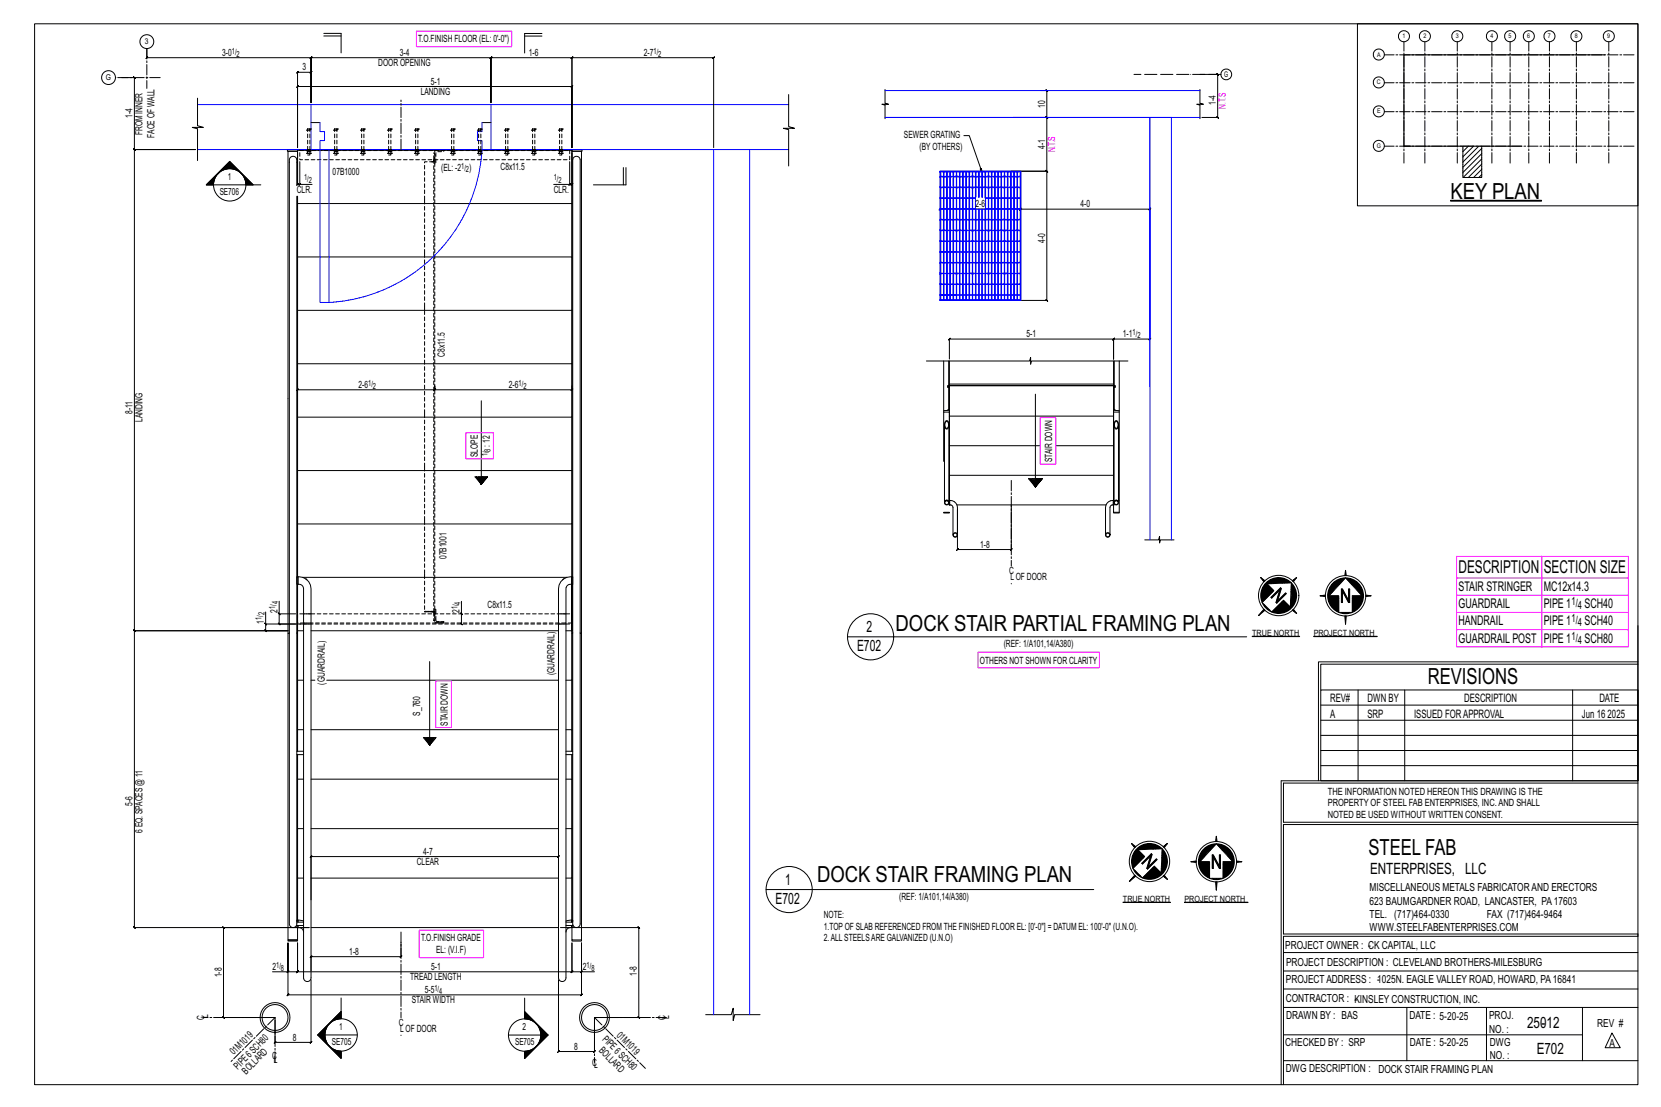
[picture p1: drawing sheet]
<svg xmlns="http://www.w3.org/2000/svg" width="914mm" height="610mm" viewBox="0 0 914 610" stroke-linecap="round" stroke-linejoin="round" font-family="sans-serif">
<path d="M799 110h50v1h-50zM689 350l26 1zM723 350l35 1zM618 497h26zM652 497h35z" fill="#000" stroke="#000" stroke-width=".55"/>
<g fill="none" stroke="#000" stroke-width=".55">
<path d="M19 13h883v584h-883zM178 18h10v11M178 20h10M289 20h9M298 18h-9v11M747 13h155v100h-155zM81 27v5h-1l1-1v1h90l1-1-1 1v25v-25l1-1-1 1h99l1-1-1 1v25v-25l1-1-1 1h45h-1l1-1v1v49v-33v-1l-1 1h1h-151v-1l-1 1h1v33v-41h-1l1-1v1h7l1-1-1 1v17M883 30h-110v50h3M67 43h7l-1-1 1 1v39h-1l1 1v-1h34h-34h-1l1 1v-1v265h-1l1 1v-1h85M109 54v15l3 1h-6l3 1v17M434 52v18l3 1h-6h3v20M487 49v8h2h-4l2 1v7"/>
<path d="M573 50h3v-1l1 1h-1v15v-1l1 1h-1h-3M661 41h9v-1l1 1h-1v24v-1l1 1h-1h-8M661 49v8h1h-3l2 1v7M171 67h5M265 67h5M531 75h3l7 20M558 65h18v-1l1 1h-1v29l1 1-1-1h-19M118 100l-2 2M118 99l-3 3M118 98l-3 4M118 98l-4 4M119 97l-5 5"/>
<path d="M122 94l4-4 5 4M122 94l4-4 4 4M123 94l3-4 4 4M123 93l3-3 4 3M124 93l2-3 3 3M124 93l2-2 3 2M124 93l2-2 2 2M125 93l1-2 2 2M125 93l1-1 2 1M126 93v-1l1 1M126 92l-1 1M126 92l1 1"/>
<path d="M126 93h.1M126 93h1M126 91l3 2M134 97l5 5-13-13-12 13M134 97l5 5M134 98l4 4M135 98l3 4M135 99l3 3M135 100l2 2M158 82h6v1h-6zM159 89h.1M163 89h.1"/>
<path d="M164 84v18h-1l1-1v1h1M165 83h149M165 83h-1M165 83h150M165 89v13h7M169 83h.1M171 83h.1M184 83h.1M185 83h.1M199 83h.1M200 83h.1M214 83h.1"/>
<path d="M215 83h.1M229 83h.1M230 83h.1M249 83h.1M250 83h.1M263 83h.1M265 83h.1M278 83h.1M280 83h.1M293 83h.1M294 83h.1M308 83h.1"/>
<path d="M309 83h.1M314 89v13h-9M315 82h5v1h-5zM315 84v18v-1l-1 1h1h-1M315 81v-49h-1l1-1v1h78h-1l1-1v1v49M316 87a2.1 2.1 0 0 1 2-1 2.1 2.1 0 0 1 1 2v421a2.1 2.1 0 0 1-2 2 2.1 2.1 0 0 1-2-2v-421zM343 92v10M345 92v10h-18M519 94h57l1 1-1-1v71l1 1-1-1h-57M773 80h65M808 80l-3 4M811 80l-6 6"/>
<path d="M814 80l-9 9M816 80v18h-11v-17M816 96l-2 2M816 93l-5 5M816 90l-8 8M816 88l-11 10M816 85l-11 10M816 82l-11 10M114 102l12-13 13 13-13-13zM118 102h-4l12-13 13 13M118 102h26M118 101l-1 1"/>
<path d="M118 101l-2 1M135 101l1 1M135 102h1M163 102v-14a2.1 2.1 0 0 0-2-2 2.1 2.1 0 0 0-2 2v421a2.1 2.1 0 0 0 2 2 2.1 2.1 0 0 0 2-2v-401M164 108v210M165 102l1-1-1 1zM313 102l1-1zM315 112v-29h-151v19v-19h-5v266M517 116l1-1zM517 115h45l-1 1 1-1-1 1 1-1h71v1l1-1h-1v72l1-1-1 1h-20l1-1-1 1v11v-11l1-1-1 1h-90v-1l-1 1h1v11M164 141h151v30h-151zM164 141v-29h151v29"/>
<path d="M164 171v29h151v-29M510 199h57v-2v4l1-2h53M520 199v27M522 199v26v1h-2v1M523 199v28M613 199v79M613 199v26l1 1h2M616 199v28h-3M164 200v30h151v-30M164 212l-1 3 1-1v1h75l1-1-1 1v-3v3l1-1-1 1h76h-1l1-1v1v-3M522 213h.1M522 212v1"/>
<path d="M522 212h.1M522 213v-1v1M523 212h90h-90zM523 212h90M523 212v50h90v-17h-32M570 217v51l-2-4 2 4 2-4-2 4 3-4-3 4-1-4 1 4 1-4-1 4-4-4h8l-4 4 2-4-2 4 4-4M613 213h1M614 212h.1M614 212h-1l1 1M614 213h-1M614 212v1M265 221v46v-4"/>
<path d="M315 230v29M520 234v42M521 232a1.9 1.9 0 0 1 1 2 1.9 1.9 0 0 1-1 2l-1-2zM522 226h.1M522 234a1.5 1.5 0 0 1-1 2 1.5 1.5 0 0 1-1-2 1.5 1.5 0 0 1 1-2 1.5 1.5 0 0 1 1 2v42M523 229h90v16M613 234v42M614 226h.1M614 232a1.9 1.9 0 0 1 2 2 1.9 1.9 0 0 1-2 2l-1-2zM616 234a1.5 1.5 0 0 1-1 2 1.5 1.5 0 0 1-2-2 1.5 1.5 0 0 1 2-2 1.5 1.5 0 0 1 1 2v42M616 227v55h-3v-4M164 259h151v30h-151z"/>
<path d="M520 254v-27h3v49v-14M523 245h50M262 263l3 4-1-4 1 4 3-4-3 4-1-4 1 4 2-4-2 4zM263 263l2 4 1-4-1 4 3-4-3 4zM268 263h-6l3 4 1-4-1 4M520 276l1-1 1 1M523 278h.1M523 276a4 4 0 0 1 4 4v15a1.4 1.4 0 0 0-2-2 1.5 1.5 0 0 0 0 3 1.2 1.2 0 0 0 2-1M523 278h1l1 2v15M523 276v2M527 278h82M557 278v25v-1l-1 1h1h-30l1-1-1 1v-22"/>
<path d="M567 264l3 4-2-4 2 4zM570 264v4M613 276a4 4 0 0 0-4 4v15M613 278h-1l-1 2v15a1.4 1.4 0 0 0-2-2 1.5 1.5 0 0 0 0 3 1.2 1.2 0 0 0 2-1M613 276v2zM613 278h.1M613 276h.1M614 276l1-1v1M315 289v29v-235h5v266h-1M519 282h4zM613 282h3M630 297h8v-2v4l1-2h7"/>
<path d="M164 318h-1v4h1v-4a7 7 0 0 1 7 6v214a2.1 2.1 0 0 1-2 3 2.1 2.1 0 0 1-2-3v-214l-1-2h-2M167 318h145M168 319h1M310 319h.1M315 318v4zM694 318l2 2M695 319l1 1M711 320l3-2-2 2M713 319l-1 1M714 318l-2 2M739 320a9 9 0 0 0-7 7M740 319a9 9 0 0 0-8 8 9 9 0 0 0 5 9"/>
<path d="M740 319a9 9 0 0 0-9 7 9 9 0 0 0 6 11M741 317v-1v1M741 318l9 10h-6v9h-7v-9h-5zM741 316v-2v3M741 314l-1 3M741 319a9 9 0 0 1 9 7 9 9 0 0 1-6 11M742 319a9 9 0 0 1 8 8 9 9 0 0 1-6 9M742 320a9 9 0 0 1 7 7M146 337v7h20M153 338l1 1zM154 331v7h9M154 338v6l-1-1 1 1h9"/>
<path d="M254 331v7l1 1-1-1v6v-1l1 1h-1M309 320a7 7 0 0 1 6-2v4h-2l-1 2v214a2.1 2.1 0 0 1-2 3 2.1 2.1 0 0 1-3-3v-214zM696 335l-3 4 2-2M696 333l3 3M696 336l-1 1M696 320l-2-2 2 2M696 336l-3 3M698 322a9 9 0 0 0-2 9M698 322a8 8 0 0 0-2 8M699 323l-3 3 1 4M699 323l-2 3v4M699 323l-2 3v3"/>
<path d="M699 324l-1 2v3M700 324l-2 2v2M700 324l-1 2v2M700 324l-1 4M701 325l-1 2M701 325l-1 1M705 324l-5 5 5-5-2 7 5-5v1l-5 5h-1l2-7M706 321h-2h-3M707 331l-1 1M707 331l-2 1M707 321l-4-1-3 1M707 331l-3 2"/>
<path d="M708 332l-2 1h-2M708 327l-5 5 2-8-5 5M708 332l-2 1-3 1M708 321a8 8 0 0 0-9 0M708 332l-2 2h-3M709 333l-3 1h-3M709 321a9 9 0 0 0-11 0M709 333l-3 2h-4M710 321a9 9 0 0 0-11 0 9 9 0 0 0-3 10M710 334a8 8 0 0 1-9 2M710 334a9 9 0 0 1-9 2M710 321a9 9 0 0 0-11-1 9 9 0 0 0-4 11"/>
<path d="M711 326v2l-1 3M711 325l1 4-2 3M711 324a8 8 0 0 1-1 9M711 323a9 9 0 0 1-1 10M711 322a9 9 0 0 1-1 12M711 321l-14 1 4 3-6 7 5 5 7-6 3 3 1-13M711 322a9 9 0 0 1 1 11 9 9 0 0 1-12 4M711 336l3 2-2-2 1 1M712 335l2 3M727 328l3 1M730 328h-2h2M730 328h-3h1"/>
<path d="M732 328a9 9 0 0 0 5 8M733 328a8 8 0 0 0 4 7M733 328l1 4 3 3M734 328v3l3 3M734 328l1 3 2 3M734 328l1 3 2 2M735 328v3l2 2M735 328l1 2 1 2M736 328l1 3M736 328l1 2M737 328v2M738 322l-3 1-1 2"/>
<path d="M738 321l-3 2-2 3M739 337h4M739 320a8 8 0 0 0-6 7M739 325v7h-1v-8h1l3 7v-7h1v8h-1l-3-6M740 339l1 5M741 339v2M741 339v5v-5M743 324v8l-4-8v8M743 320a8 8 0 0 1 6 7M743 321l4 2 1 3M744 322l2 1 1 2M745 328l-1 2"/>
<path d="M746 328l-2 3M746 328v2l-2 2M747 328l-1 3-2 2M747 328v3l-3 3M748 328l-1 4-3 2M748 328l-1 4-3 3M749 328a8 8 0 0 1-5 7M749 328a9 9 0 0 1-5 8M752 328h3M753 328h-1M755 328l-3 1M146 343l1 1z"/>
<path d="M146 344v3l1 1-1-1h12h-84h-1l1 1v-1v164l-1-1 1 1h96h-47v-1l1 1h-1v49l1 1-1-1h28v14v1l1-1h-1h20v1l1-1h-1v-34M159 349v169h5v-7h1M159 348h.1M164 347v28h3M164 349v65M167 347h-3v-25l-1 27M171 347h136M312 347h3v-25v27M315 347v28h-3M315 349v65v-12h-3M315 348h.1M319 348h.1"/>
<path d="M320 349v169h-5v-7h-1M467 351h219M902 345v85h-197M171 375h2M180 375h127M237 364v42M727 380h175v50h-175zM748 380v50M773 380v50M866 380v50M902 366h-175v14M902 364h-176v66"/>
<path d="M727 397h175M727 388h175M163 414h4M163 416h4M164 402h3M171 402h136M233 406h7l-3 4v-4v4l-3-4 3 4 2-4-2 4 1-4-1 4zM237 406v4l-2-4 2 4-3-4 3 4 3-4M237 406v4l-1-4 1 4M239 406l-2 4zM312 414h3M312 416h3"/>
<path d="M315 416v91M727 413h175M727 405h175M164 429h3M171 429h136M312 429h3v27h-3M705 430v167M727 422h175M902 431h-195v22h195M164 456v28h3M167 456h-3v-40v91M171 456h136"/>
<path d="M315 456v28h-3M902 454h-195v60h195v2h-195v81M623 464l2 2M624 466h1M625 479l3 3M625 467l-2-3 2 3M626 468l14-1-1 14-4-4-6 6-5-5M626 468l4 4-6 6M626 468a9 9 0 0 0-2 9M627 468a9 9 0 0 0-2 9M627 469a8 8 0 0 0-2 8M627 469l-1 3-1 4"/>
<path d="M628 469l-2 4v3M628 470l-2 3v3M628 470l-1 3v2M629 470l-2 2v3M629 471l-1 1-1 2M629 471l-1 3M630 471l-2 2M630 472l-1 1M633 471l-2 7M634 471l-5 5v-1l5-5v1l-2 6 5-4-5 6-1-1M635 468l-3-1-2 1M636 477l-2 1"/>
<path d="M636 477l-2 2M636 468l-4-1-3 1M636 478l-3 1M637 478l-2 1-2 1M637 473l-6 5M637 473l-5 5 2-8-5 6 5-6-3 8M637 478l-2 2h-3M637 467a8 8 0 0 0-9 1M637 479l-2 1-3 1M638 479l-3 2h-4M638 467a9 9 0 0 0-11 1M638 480l-4 2h-3"/>
<path d="M639 467a9 9 0 0 0-12 0 9 9 0 0 0-3 11M640 472v3l-1 2M640 471v4l-1 3M640 470a8 8 0 0 1-1 9M640 469a9 9 0 0 1-1 11M640 469a9 9 0 0 1-1 12M640 468a9 9 0 0 1 1 12 9 9 0 0 1-12 3M640 466l3-2-2 2M642 466l-1 1M643 464l-2 3M656 475h3M658 474l-1 1h1"/>
<path d="M659 474l-3 1h1M661 475l9-10 9 10h-6v9h-7M661 475h5v9M661 475a9 9 0 0 0 5 8M661 475a9 9 0 0 0 5 7M662 475a8 8 0 0 0 4 7M662 475l1 3 3 3M663 475l1 3 2 2M663 475l1 2 2 3M664 475v2l2 2M664 475l1 2 1 1M665 475l1 3"/>
<path d="M665 475l1 2M666 475v1M666 468l-2 2-1 2M667 467l-3 3-2 3M668 467a8 8 0 0 0-6 6M668 471v7h-1v-7h1l3 6v-6h1v7h-1l-3-6M668 466a9 9 0 0 0-7 8M669 466a9 9 0 0 0-8 8M669 465a9 9 0 0 0-9 8 9 9 0 0 0 6 10M670 463v-1v1M670 462v-1v2M670 461l-1 2"/>
<path d="M670 465a9 9 0 0 1 9 8 9 9 0 0 1-6 10M671 466a9 9 0 0 1 8 8M671 466a9 9 0 0 1 7 8M671 471v7l-3-7v7M672 467a8 8 0 0 1 6 6M672 471v7l-4-7v7M672 467l3 2 2 4M673 468l2 2 1 2M674 475l-1 1M674 475l-1 2M674 475l-1 3M675 475v2l-2 1"/>
<path d="M675 475v2l-2 2M676 475l-1 3-2 2M676 475v2l-3 3M677 475l-1 3-3 3M677 475l-1 4-3 2M678 475a8 8 0 0 1-5 7M678 475a9 9 0 0 1-5 7M679 475a9 9 0 0 1-6 8M681 474l3 1M682 475h-1M684 475h-3M171 496v-24l1-1-1 1h136l1-1-1 1v24"/>
<path d="M171 484h136M422 490h180M625 482l-3 3 2-2M625 482l-1 1M625 483l-3 2M638 480a8 8 0 0 1-8 2M639 480a9 9 0 0 1-9 2M639 481a9 9 0 0 1-9 2M641 482l1 1M641 482l2 2-3-1M641 482l2 2M667 484h5"/>
<path d="M669 486l1 4M670 486v4v-4v1M159 518h5h-5zM163 510h4M163 510v1h1M164 507h3M164 511h2l1 2M164 507h-1v1h4M164 507v1M164 510v1M171 511h136M221 519v8v-1l-1 1h1h-50l1-1-1 1v8"/>
<path d="M309 511h43l-1-1 1 1v49h-1l1 1v-1h-25v19h1l-1 1v-1h-20h1l-1 1v-1v-39M312 510h4M315 507h-3M315 507v1h-3M315 507v1M315 518h5M315 510v1v-1v1h-2l-1 2M150 535h9v-16v29h-1l1-1v1h161l1-1-1 1v-29v16h7M159 535l-1 1zM159 535h5l-1 1 1-1v-16v16l-1 1 1-1h151l-1 1 1-1v-16v16l-1 1 1-1h5M320 536l1-1zM707 535h195"/>
<path d="M707 525h195M188 557l-13 13 13 13v-4M188 557l-13 13 13 13-13-13M188 557l-5 6M188 550v11M188 560l-2 1M188 558l-4 4M188 559l-2 2M188 559l-3 2M188 558l-5 4M188 558l-3 4M289 557l13 13-13 13v-4"/>
<path d="M289 557l12 13-12 13 13-13M289 550v11M289 560l1 1M289 558l3 4M289 559l2 2M289 558l4 4M289 557l12 13M289 559l3 3M388 559h15l1-4v7v-3h14M707 555h195M707 545h195M774 555v29"/>
<path d="M818 555v29M871 555v29M151 567v2a8 8 0 0 0 8-12 8 8 0 0 0-14-2 8 8 0 0 0 5 13l1 1M177 570l2 2M178 570l1 1M178 570h1M179 570h18M179 570h.1M179 569l-1 1M179 569l-1 1 1 1M179 568l-2 2 2 1M179 568l-2 2 2 2"/>
<path d="M179 568l-2 2M179 567l-2 3 2 3M179 567l-3 3 3 3M180 567l-4 3 4 3M180 566l-4 4M180 566l-4 4 4 4M180 565l-5 5 5 5M183 577l5 5M184 578l4 4M185 578l3 3M186 579l2 2M186 579l2 1"/>
<path d="M187 579l1 1M188 561h-1M188 560l-1 1M188 579h-1h1M280 570h18M289 560v1M289 561h.1M289 579h.1M290 579l-1 1M291 579l-2 1M291 579l-2 2M292 578l-3 3"/>
<path d="M292 578l-3 4M293 578l-4 4M294 562l-5-4 5 5M294 577l-5 5M296 565l5 5M297 566l4 4-4 4M297 566l4 4M297 567l3 3-3 3M297 568l3 2-3 2M298 568l1 2-1 2M298 568l1 2M298 569l1 1"/>
<path d="M298 569v1M298 570h.1M299 570l-1 1M300 570l-3 2M301 570l-5 5M301 570l-12 13M327 567v2a8 8 0 0 0 8-12 8 8 0 0 0-14-2 8 8 0 0 0 5 13l1 1M707 570h164M887 569l5 8h-8zM707 584h195"/>
<circle cx="773" cy="20" r="3"/>
<circle cx="784" cy="20" r="3"/>
<circle cx="802" cy="20" r="3"/>
<circle cx="821" cy="20" r="3"/>
<circle cx="831" cy="20" r="3"/>
<circle cx="842" cy="20" r="3"/>
<circle cx="853" cy="20" r="3"/>
<circle cx="868" cy="20" r="3"/>
<circle cx="886" cy="20" r="3"/>
<circle cx="81" cy="23" r="4"/>
<circle cx="759" cy="30" r="3"/>
<circle cx="60" cy="43" r="4"/>
<circle cx="675" cy="41" r="3"/>
<circle cx="759" cy="45" r="3"/>
<circle cx="759" cy="61" r="3"/>
<circle cx="759" cy="80" r="3"/>
<circle cx="126" cy="102" r="9"/>
<circle cx="521" cy="277" r="1.2"/>
<circle cx="521" cy="277" r="1"/>
<circle cx="615" cy="277" r="1.2"/>
<circle cx="615" cy="277" r="1"/>
<circle cx="526" cy="295" r="1"/>
<circle cx="610" cy="295" r="1"/>
<circle cx="704" cy="328" r="11"/>
<circle cx="704" cy="328" r="10"/>
<circle cx="741" cy="328" r="11"/>
<circle cx="741" cy="328" r="10"/>
<circle cx="479" cy="351" r="13"/>
<circle cx="633" cy="474" r="11"/>
<circle cx="633" cy="474" r="10"/>
<circle cx="670" cy="475" r="11"/>
<circle cx="670" cy="475" r="10"/>
<circle cx="434" cy="490" r="13"/>
<circle cx="151" cy="560" r="7"/>
<circle cx="188" cy="570" r="9"/>
<circle cx="289" cy="570" r="9"/>
<circle cx="327" cy="560" r="7"/>
</g>
<path d="M229 17h53v9h-53zM256 238h16v15h-16zM573 230h8v26h-8zM802 306h94v50h-94zM802 318h94M849 306v50M802 328h94M802 337h94M538 359h67v9h-67zM802 347h94M240 375h9v26h-9zM231 512h35v15h-35z" fill="none" stroke="#f0f" stroke-width=".55"/>
<path d="M805 80h11v18h-11z" fill="none" stroke="#000" stroke-width=".55" stroke-dasharray="0 1"/>
<g fill="none" stroke="#000" stroke-width=".55" stroke-dasharray="5.8 1 1 1">
<path d="M81 27v22M900 30h-138M88 43h-24M900 46h-138M900 62h-138M221 82v-27M773 90v-67M784 90v-67M802 90v-67M821 90v-67M831 90v-67M842 90v-67"/>
<path d="M853 90v-67M868 90v-67M886 90v-67M900 80h-138M557 265v47M557 321v1M221 513v47M151 560l-24 25M221 570h.1M327 560l28 28M367 560h-40v25M151 585v-25h-39"/>
</g>
<g fill="none" stroke="#00f" stroke-width=".55">
<path d="M109 58h325M171 58v24M270 58v24M487 50h174M176 67v5h3v5h-3v90h5v-85M265 67v5h-2v5h2a89 89 0 0 1-84 90M661 65h-174h146v148M109 82h325M393 82v477M413 82v477M517 94h45v71h-45zM517 94l45 1z"/>
<path d="M518 95v70h1M518 95l-1 70h45h-45M518 95h.1M519 95l1 70zM519 95h.1M520 95h.1M521 95v70zM521 95h.1M523 95v70zM523 95h.1M525 95v70zM525 95h.1"/>
<path d="M526 95l1 70zM526 95h.1M527 95h.1M528 95v70zM528 95h.1M530 95v70zM530 95h.1M532 95v70zM532 95h.1M533 95l1 70zM533 95h.1M534 95h.1"/>
<path d="M535 95l1 70zM535 95h.1M536 95h.1M537 95h.1M539 95h.1M541 95h.1M542 95h.1M543 95h.1M544 95v70zM544 95h.1M546 95v70zM546 95h.1"/>
<path d="M548 95v70zM548 95h.1M549 95l1 70zM549 95h.1M550 95h.1M551 95v70zM551 95h.1M553 95v70zM553 95h.1M555 95v70zM555 95h.1M556 95l1 70z"/>
<path d="M556 95h.1M557 95h.1M558 95v70zM558 95h.1M560 95v70zM560 95h.1M562 95v70zM562 97h-45h45M562 95h.1M537 109h-20h20M537 115h-20h45M537 109v-14v70v-50"/>
<path d="M539 109v-14v14M539 115v50v-50M541 109v-14v14M541 115v50v-50M542 109l1-14v70l-1-50M542 109h20M542 115h20M562 103h-45h45M562 121h-45h45M562 133h-45h45M562 127h-45h45M562 139h-45h45"/>
<path d="M562 156h-45l45 1M562 145h-45h45M562 150h-45l45 1M562 162h-45l45 1M633 297v-232h12v232"/>
</g>
<g fill="none" stroke="#000" stroke-width=".55" stroke-dasharray="2 1.4">
<path d="M171 72h-2v-1h2M185 72h-1v-1h2M200 72h-2v-1h3M215 72h-2v-1h3M230 72h-2v-1h3M250 72h-2v-1h2M265 72h-2v-1h2M280 72h-2v-1h2M294 72h-1v-1h2M309 72h-2v-1h3M165 83h.1M165 83h149"/>
<path d="M169 83h2v1h-2zM169 83h2zM169 83v-1M169 83h.1M169 83v1h2v1h-2zM169 83v-12v1h2M169 83l1-1M170 83v-1M170 83h-1M170 82v1zM170 83h.1M170 82l1 1"/>
<path d="M171 82l-1 1M171 83h-2M171 83v1zM171 83v-12v1v-1M171 82v1M184 83h1v1h-1zM184 83h2zM184 83v-1M184 83h.1M184 83v1h1v1h-1zM184 83v-12v1h1M184 83l1-1"/>
<path d="M185 83v-1M185 83h-1M185 82v1zM185 83h.1M185 82l1 1M185 82v1M185 83h1v1h-1zM185 83v-12v1h1v-1M186 82l-1 1M198 83h2v1h-2zM198 83h3zM199 83v-1"/>
<path d="M199 83h.1M199 83v1h1v1h-1zM199 83v-12v1h1M199 83l1-1M200 82v1zM200 83h-1M200 82v1M200 83h1v1h-1zM200 83v-12v1h1v-1M213 83h2v1h-2zM213 83h3zM214 83v-1"/>
<path d="M214 83h.1M214 83v1h1v1h-1zM214 83v-12v1h1M214 83l1-1M215 82v1zM215 83h-1M215 82v1M215 83h1v1h-1zM215 83v-12v1h1v-1M228 83h2v1h-2zM228 83h3zM229 83v-1"/>
<path d="M229 83h.1M229 83v1h1v1h-1zM229 83v-12v1h1M229 82l1 1zM230 82v1M230 83h-1M230 83h1v1h-1zM230 83v-12v1h1v-1M238 89h1M238 89l1-1M239 89v-1v250l-1-1M239 88v-4v4"/>
<path d="M239 88h.1M239 83h5v1h-4v6h-1zM239 88v1M248 83h2v1h-2zM248 83h2zM248 83l1-1M249 83v-1M249 83h-1M249 83v1h1v1h-1zM249 83v-12v1h1M249 83h.1M249 82l1 1z"/>
<path d="M250 82v1M250 83h-1M250 83v1zM250 83v-12v1v-1M263 83h2v1h-2zM263 83h2zM263 83v-1M263 83l1-1M263 83h.1M263 83v1h2v1h-2zM263 83v-12v1h2M264 83v-1"/>
<path d="M264 83h-1M264 83h.1M264 82v1zM264 82l1 1M265 82l-1 1M265 83h-2M265 83v1zM265 83v-12v1v-1M265 82v1M278 83h2v1h-2zM278 83h2zM278 83v-1"/>
<path d="M278 83h.1M278 83v1h2v1h-2zM278 83v-12v1h2M278 83l1-1M279 83v-1M279 83h-1M279 82v1zM279 83h.1M279 82l1 1M280 82l-1 1M280 83h-2M280 83v1z"/>
<path d="M280 83v-12v1v-1M280 82v1M293 83h1v1h-1zM293 83h2zM293 83v-1M293 83h.1M293 83v1h1v1h-1zM293 83v-12v1h1M293 83l1-1M294 83v-1M294 83h-1M294 82v1z"/>
<path d="M294 83h.1M294 82l1 1M294 82v1M294 83h1v1h-1zM294 83v-12v1h1v-1M295 82l-1 1M307 83h2v1h-2zM307 83h3zM308 83v-1M308 83h.1M308 83v1h1v1h-1zM308 83v-12v1h1"/>
<path d="M308 83l1-1M309 82v1zM309 83h-1M309 82v1M309 83h1v1h-1zM309 83v-12v1h1v-1M314 83v5h-149v-5M234 110v-21h5v170M234 112v-2M234 139v-27M234 141v-2M234 169v-28"/>
<path d="M234 171v-2M234 200v-29M522 213h.1M522 212h.1M613 213h1M613 213h.1M613 212l1 1M614 212h.1M234 228v-28M234 230v-2M522 226h.1M614 226h.1"/>
<path d="M234 259h.1M234 257v-27M234 259v-2M239 259h.1M239 259v78h-5v-19M234 286v-27M234 289v-3M234 316v-27M234 318v-2M167 338h1M168 338h1M169 338h1"/>
<path d="M170 338h.1M170 338h1M171 338h.1M171 338h137M238 337h-4M238 337h1M239 337h-1M239 337h.1M239 338h.1M239 338v4v-4M239 337v1M239 337h-5"/>
<path d="M239 336h1v6h4v1h-5zM239 336v-1M239 335l1 1M308 338h1M309 338h1M310 338h.1M310 338h1M311 338h.1M311 338h1M312 338h3v6h-3M167 344h-3v-6h3M167 344h.1"/>
<path d="M167 343h-3M168 344h-1M168 344h.1M169 344h-1M169 343h-2M170 344h-1M170 344h.1M171 344h-1M171 343h-2M171 344h.1M239 342h.1M240 342h1h3"/>
<path d="M244 342h.1M244 343h-5M308 344h-137M308 343h-137M308 344h.1M309 344h-1M309 344h.1M310 344h-1M310 344h.1M311 344h-1M311 343h-3M312 344h-1"/>
<path d="M315 343h-4"/>
</g>
<path d="M672 41h-48" fill="none" stroke="#000" stroke-width=".55" stroke-dasharray="6.8 1 0 1"/>
<g font-size="12.2">
<text x="799" y="110">KEY PLAN</text>
<text x="493" y="348">DOCK STAIR PARTIAL FRAMING PLAN</text>
<text x="786" y="377">REVISIONS</text>
<text x="753" y="471">STEEL FAB</text>
<text x="450" y="486">DOCK STAIR FRAMING PLAN</text>
</g>
<g font-size="9.8">
<text x="803" y="315">DESCRIPTION</text>
<text x="850" y="315">SECTION SIZE</text>
</g>
<g font-size="8.6">
<text x="477" y="348">2</text>
<text x="472" y="359">E702</text>
<text x="754" y="481">ENTERPRISES, LLC</text>
<text x="432" y="487">1</text>
<text x="427" y="498">E702</text>
<text x="841" y="566">250-12</text>
<text x="846" y="580">E702</text>
</g>
<g font-size="7.3">
<text x="803" y="325">STAIR STRINGER</text>
<text x="850" y="325">MC12x14.3</text>
<text x="803" y="335">GUARDRAIL</text>
<text x="850" y="335">PIPE 1</text>
<text x="872" y="335">SCH40</text>
<text x="803" y="344">HANDRAIL</text>
<text x="850" y="344">PIPE 1</text>
<text x="872" y="344">SCH40</text>
<text x="803" y="354">GUARDRAILPOST</text>
<text x="850" y="354">PIPE 1</text>
<text x="872" y="354">SCH80</text>
</g>
<g font-size="6.4">
<text x="732" y="386">REV#</text>
<text x="753" y="386">DWN BY</text>
<text x="806" y="386">DESCRIPTION</text>
<text x="880" y="386">DATE</text>
<text x="732" y="395">A</text>
<text x="753" y="395">SRP</text>
<text x="778" y="395">ISSUED FORAPPROVAL</text>
<text x="871" y="395">Jun 16</text>
<text x="885" y="395">2025</text>
</g>
<g font-size="6.2">
<text x="865" y="333">1/</text>
<text x="869" y="335">4</text>
<text x="865" y="343">1/</text>
<text x="869" y="345">4</text>
<text x="865" y="352">1/</text>
<text x="869" y="354">4</text>
</g>
<g font-size="6.1">
<text x="754" y="491">MISCELLANEOUS METALS FABRICATORAND ERECTORS</text>
<text x="754" y="498">623 BAUMGARDNER ROAD, LANCASTER, PA17603</text>
<text x="754" y="505">TEL. (717)464-0330</text>
<text x="819" y="505">FAX (717)464-9464</text>
<text x="754" y="513">WWW.STEELFABENTERPRISES.COM</text>
<text x="708" y="523">PROJECT OWNER : -CK CAPITAL, LLC</text>
<text x="708" y="532">PROJECT DESCRIPTION : CLEVELAND BROTHERS-MILESBURG</text>
<text x="708" y="541">PROJECTADDRESS : -1025N. EAGLE VALLEY ROAD, HOWARD, PA16841</text>
<text x="708" y="552">CONTRACTOR : -KINSLEY CONSTRUCTION, INC.</text>
<text x="708" y="561">DRAWN BY : BAS</text>
<text x="776" y="561">DATE : 5-20-25</text>
<text x="820" y="561">PROJ.</text>
<text x="820" y="569">NO. :</text>
<text x="879" y="566">REV #</text>
<text x="708" y="576">CHECKED BY : SRP</text>
<text x="776" y="576">DATE : 5-20-25</text>
<text x="820" y="576">DWG</text>
<text x="886" y="577">A</text>
<text x="820" y="583">NO. :</text>
<text x="708" y="590">DWG DESCRIPTION : DOCK STAIR FRAMING PLAN</text>
</g>
<g font-size="5.5">
<text x="230" y="23">T.O.FINISH FLOOR (EL: 0'-0&quot;)</text>
<text x="122" y="31">3-0</text>
<text x="220" y="31">3-4</text>
<text x="291" y="31">1-6</text>
<text x="354" y="31">2-7</text>
<text x="167" y="39">3</text>
<text x="208" y="36">DOOR OPENING</text>
<text x="237" y="47">5-1</text>
<text x="232" y="52">LANDING</text>
<text x="575" y="59" transform="rotate(-90 575 59)">10</text>
<text x="669" y="58" transform="rotate(-90 669 58)">1-4</text>
<text x="73" y="65" transform="rotate(-90 73 65)">1-4</text>
<text x="79" y="74" transform="rotate(-90 79 74)">FROM INNER</text>
<text x="85" y="76" transform="rotate(-90 85 76)">FACE OF WALL</text>
<text x="498" y="76">SEWER GRATING</text>
<text x="506" y="83">(BYOTHERS)</text>
<text x="575" y="82" transform="rotate(-90 575 82)">4-1</text>
<text x="243" y="94">(EL: -2</text>
<text x="258" y="94">)</text>
<text x="276" y="94">C8x11.5</text>
<text x="183" y="96">07B1000</text>
<text x="163" y="106">CLR.</text>
<text x="305" y="106">CLR.</text>
<text x="537" y="114">2-6</text>
<text x="595" y="114">4-0</text>
<text x="575" y="134" transform="rotate(-90 575 134)">4-0</text>
<text x="565" y="186">5-1</text>
<text x="618" y="186">1-1</text>
<text x="245" y="197" transform="rotate(-90 245 197)">C8x11.5</text>
<text x="197" y="214">2-6</text>
<text x="280" y="214">2-6</text>
<text x="73" y="228" transform="rotate(-90 73 228)">8-11</text>
<text x="79" y="232" transform="rotate(-90 79 232)">LANDING</text>
<text x="270" y="246" transform="rotate(-90 270 246)">: 12</text>
<text x="263" y="252" transform="rotate(-90 263 252)">SLOPE</text>
<text x="579" y="255" transform="rotate(-90 579 255)">STAIR DOWN</text>
<text x="540" y="302">1-8</text>
<text x="246" y="308" transform="rotate(-90 246 308)">07B1001</text>
<text x="555" y="316">C</text>
<text x="556" y="319">LOF DOOR</text>
<text x="268" y="335">C8x11.5</text>
<text x="153" y="338" transform="rotate(-90 153 338)">2</text>
<text x="253" y="338" transform="rotate(-90 253 338)">2</text>
<text x="145" y="343" transform="rotate(-90 145 343)">1</text>
<text x="553" y="356">(REF: 1/A101,14/A380)</text>
<text x="539" y="366">OTHERS NOT SHOWN FOR CLARITY</text>
<text x="305" y="372" transform="rotate(-90 305 372)">(GUARDRAIL)</text>
<text x="179" y="377" transform="rotate(-90 179 377)">(GUARDRAIL)</text>
<text x="231" y="394" transform="rotate(-90 231 394)">S_760</text>
<text x="246" y="400" transform="rotate(-90 246 400)">STAIR DOWN</text>
<text x="731" y="438">THE INFORMATION NOTED HEREON THIS DRAWING IS THE</text>
<text x="73" y="444" transform="rotate(-90 73 444)">5-6</text>
<text x="731" y="444">PROPERTY OF STEEL FAB ENTERPRISES, INC.AND SHALL</text>
<text x="731" y="451">NOTED BE USED WITHOUT WRITTEN CONSENT.</text>
<text x="79" y="459" transform="rotate(-90 79 459)">6 EQ. SPACES @ 11</text>
<text x="233" y="471">4-7</text>
<text x="229" y="476">CLEAR</text>
<text x="495" y="496">(REF: 1/A101,14/A380)</text>
<text x="454" y="505">NOTE:</text>
<text x="454" y="512">1.TOPOF SLAB REFERENCED FROMTHE FINISHED FLOOR EL: [0'-0&quot;] = DATUM EL: 100'-0&quot; (U.N.O).</text>
<text x="232" y="518">T.O.FINISH GRADE</text>
<text x="454" y="518">2.ALLSTEELSARE GALVANIZED (U.N.O)</text>
<text x="192" y="526">1-8</text>
<text x="240" y="525">EL: (V.I.F)</text>
<text x="122" y="538" transform="rotate(-90 122 538)">1-8</text>
<text x="150" y="534">2</text>
<text x="226" y="540">TREAD LENGTH</text>
<text x="237" y="534">5-1</text>
<text x="321" y="534">2</text>
<text x="351" y="537" transform="rotate(-90 351 537)">1-8</text>
<text x="234" y="547">5-5</text>
<text x="227" y="552">STAIR WIDTH</text>
<text x="112" y="561" transform="rotate(-90 112 561)">C</text>
<text x="115" y="561" transform="rotate(-90 115 561)">L</text>
<text x="366" y="562" transform="rotate(-90 366 562)">C</text>
<text x="368" y="561" transform="rotate(-90 368 561)">L</text>
<text x="220" y="565">C</text>
<text x="220" y="568">LOF DOOR</text>
<text x="161" y="573">8</text>
<text x="331" y="573" transform="rotate(45 331 573)">PIPE6SCH80</text>
<text x="339" y="570" transform="rotate(45 339 570)">01M1019</text>
<text x="129" y="581" transform="rotate(-45 129 581)">01M1019</text>
<text x="316" y="578">8</text>
<text x="329" y="579" transform="rotate(45 329 579)">BOL ARD</text>
<text x="150" y="583">C</text>
<text x="151" y="586">L</text>
<text x="326" y="587">C</text>
<text x="131" y="589" transform="rotate(-45 131 589)">PIPE6SCH80</text>
<text x="136" y="592" transform="rotate(-45 136 592)">BOL ARD</text>
<text x="327" y="588">L</text>
</g>
<g font-size="5.5" fill="#f0f">
<text x="675" y="60" transform="rotate(-90 675 60)">N.T.S</text>
<text x="581" y="84" transform="rotate(-90 581 84)">N.T.S</text>
</g>
<g font-size="5.4">
<text x="125" y="99">1</text>
<text x="121" y="108">SE706</text>
<text x="187" y="567">1</text>
<text x="288" y="567">2</text>
<text x="183" y="575">SE705</text>
<text x="284" y="575">SE705</text>
</g>
<g font-size="4.8">
<text x="689" y="350">TRUE NORTH</text>
<text x="723" y="350">PROJECT NORTH</text>
<text x="618" y="497">TRUE NORTH</text>
<text x="652" y="497">PROJECT NORTH</text>
</g>
<g font-size="4.7">
<text x="128" y="30">1/</text>
<text x="360" y="30">1/</text>
<text x="130" y="31">2</text>
<text x="362" y="31">2</text>
<text x="254" y="93">1/</text>
<text x="257" y="95">2</text>
<text x="167" y="99">1/</text>
<text x="170" y="101">2</text>
<text x="305" y="99">1/</text>
<text x="307" y="101">2</text>
<text x="624" y="184">1/</text>
<text x="626" y="186">2</text>
<text x="203" y="212">1/</text>
<text x="205" y="214">2</text>
<text x="285" y="212">1/</text>
<text x="288" y="214">2</text>
<text x="268" y="251" transform="rotate(-90 268 251)">1/</text>
<text x="270" y="249" transform="rotate(-90 270 249)">8</text>
<text x="151" y="335" transform="rotate(-90 151 335)">1/</text>
<text x="153" y="333" transform="rotate(-90 153 333)">4</text>
<text x="252" y="336" transform="rotate(-90 252 336)">1/</text>
<text x="253" y="333" transform="rotate(-90 253 333)">4</text>
<text x="144" y="341" transform="rotate(-90 144 341)">1/</text>
<text x="146" y="339" transform="rotate(-90 146 339)">2</text>
<text x="152" y="533">1/</text>
<text x="323" y="533">1/</text>
<text x="155" y="535">8</text>
<text x="326" y="535">8</text>
<text x="239" y="546">1/</text>
<text x="242" y="547">4</text>
</g>
<g font-size="4.4">
<text x="80" y="24">3</text>
<text x="58" y="44">G</text>
</g>
<text font-size="4.3" x="674" y="42">G</text>
<g font-size="3.5">
<text x="772" y="21">1</text>
<text x="784" y="21">2</text>
<text x="801" y="21">3</text>
<text x="820" y="21">4</text>
<text x="831" y="21">5</text>
<text x="841" y="21">6</text>
<text x="852" y="21">7</text>
<text x="867" y="21">8</text>
<text x="885" y="21">9</text>
<text x="758" y="31">A</text>
<text x="758" y="47">C</text>
<text x="758" y="62">E</text>
<text x="758" y="81">G</text>
</g>
</svg>
